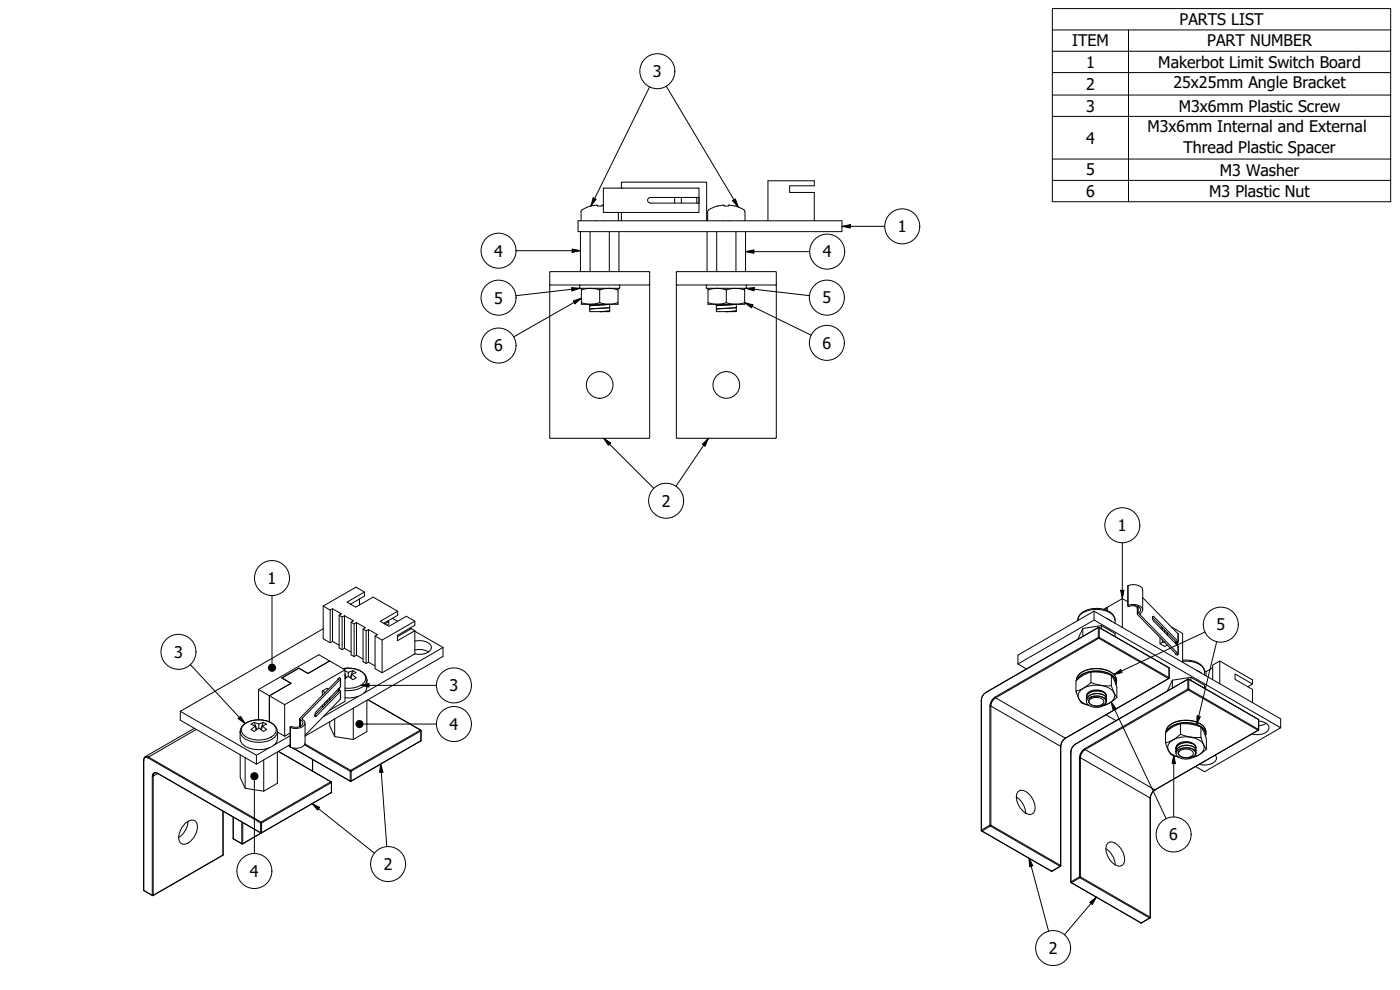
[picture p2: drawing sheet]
<svg xmlns="http://www.w3.org/2000/svg" width="420mm" height="297mm" viewBox="0 0 420 297" stroke-linecap="round" stroke-linejoin="round" font-family="sans-serif">
<!-- layer: Visible (ISO) -->
<g fill="none" stroke="#000" stroke-width=".3">
<path d="M181.1 56.4h28.7v2.8h-14.6l-.5 .2-.3 .4v.6l.3 .4 .5 .1h14.6v2.8h-28.7zM186.5 56.4v-1.8h25.6v11.6M202.5 59.2v1.7M204.5 59.2v1.7M209.1 59.2v1.7M209.8 59.2v1.7M173.5 66.2h79.2v3.3h-79.2zM174.2 69.5v12M177.1 69.5v12M181.1 61.5h-.4v.3h-1.4l-.1-.3-2.3 .4a3.5 3.5 0 0 0-2.5 1.7v2.6M182.9 69.5v12M185.6 63.7v2.5"/>
<path d="M185.7 69.5v12M186.5 63.7v2.5M212.2 69.5v12M215.1 69.5v12M220.6 61.8l-1.9-.3v.3h-1.4l-.1-.3-2.3 .4a3.5 3.5 0 0 0-2.5 1.7v2.6M220.6 61.8l.5 .1a3.5 3.5 0 0 1 2.5 1.7v2.6M220.9 69.5v12M223.7 69.5v12M230.5 66.2v-12h13.9v1.5h-7.4v2h7.4v8.5M165 85.3l.2 .2M165.2 81.5h29.6l.2 .2v3.6M165.2 81.5l-.2 .2v49.6l.2 .2"/>
<path d="M174.1 85.5v1h11.8v-1M174.5 86.5v4.8h11v-4.8M174.5 90.8a7.9 7.9 0 0 0 5.5 0M174.5 87a7.9 7.9 0 0 1 5.5 0M177 91.3v2.2h6v-2.2M177 92.8l6-.5zM177 91.8h.1M180 90.8a7.9 7.9 0 0 0 5.5 0M180 87a7.9 7.9 0 0 1 5.5 0M180 87v3.8M180 93.5l3-.2zM182.8 91.3l-5.8 .5"/>
<path d="M182.9 91.3l-5.9 .5M183 92.3h.1M183 93.3h.1M195 85.3l-.1 46.1-29.7 .1M195 85.3l-.2 .2h-29.6M203 85.3l.2 .2h29.6M203 85.3v46.1l29.8 .1M212.1 85.5v1h11.8v-1M212.5 86.5v4.8h11v-4.8M212.5 90.8a7.9 7.9 0 0 0 5.5 0M212.5 87a7.9 7.9 0 0 1 5.5 0M215 91.3v2.2h6v-2.2"/>
<path d="M215 91.8h.1M218 90.8a7.9 7.9 0 0 0 5.5 0M218 87a7.9 7.9 0 0 1 5.5 0M218 87v3.8M218 93.5l3-.2zM220.8 91.3l-5.8 .5M220.9 91.3l-5.9 .5M221 92.3l-6 .5M221 92.3h.1M221 93.3h.1M232.8 81.5h-29.6l-.2 .2v3.6M232.8 81.5l.2 .2v3.6"/>
<path d="M233 85.3v46l-.2 .2M233 85.3l-.2 .2M107.9 179.7v1.8M109.4 177.6l-5.3 3.1 2.7 1.5 5.2-3 7.3 4.2v1.2l-4.1 2.4M336.8 179.6l-4.6 2.7v.8v-.8l-.9 .5M336.8 179.6l1.7 1M336.8 179.6v8.7M342.9 179.3l10.6 10.9 .1 2.4M97 188.7l-42.9 24.7 22.9 13.2 3.8-2.2M99.1 192.9v-9.8l-2.1-1.3v9.8l2.1 1.3 .7-.5 2 1.2M99.1 183.1l.7-.5 2.7 1.6-.7 .4M99.8 182.6v9.8"/>
<path d="M102.7 194.9v-9.8l-.9-.5v9.8l.9 .5 .7-.4 2 1.2M102.7 185.1l.7-.4 2.7 1.6-.7 .4M103.4 184.7v9.8M105.2 181.3l4.2-2.4v-1.3l-2.6-1.4-9.8 5.6M106.3 197v-9.8l-.9-.5v9.8l.9 .5 .7-.4 2 1.1M106.3 187.2l.7-.4 2.7 1.5-.7 .5M107 186.8v9.8M109.9 199.1v-9.8l-.9-.5v9.8l.9 .5 .7-.4 2 1.1M109.9 189.3l.7-.4 2.7 1.5-.7 .4M110.6 188.9v9.8M116.4 186.3l.3 .2-1.2 .7M116.7 186.5v.8l-.5 .3"/>
<path d="M117.8 185.5l1.5 .9M119.3 191l4.1-2.4 1.1 .6v7M119.3 183.4l-5.2 3 2.6 1.5 5.3-3 2.5 1.5v1.2l-5.2 3v1.7l5.2-3.1M122.9 188.5l.4 .2M124.5 196.2l-9.8 5.6-2.1-1.2v-9.8l2.1 1.3v9.7M124.5 192.4a4.9 4.9 0 0 1 4.8 1.2 1.75 1.75 0 0 1-1.4 2.4l-2.3 .3-1.1-.1M124.5 195a5.5 5.5 0 0 1 4.1 .6M124.5 189.4l8.5 4.9M124.5 196.2h.1M124.5 186.4l-9.8 5.7M133 194.3l-23.8 13.7M133 194.3v2.6l-41.4 23.9"/>
<path d="M305.5 199.2v-2.6l22.8-13.2 56 32.3v2.7M305.5 199.2l22.8-13.2 56 32.4-22.8 13.1-2.7-1.5M305.5 199.2l2.6 1.5M323.4 186.2a3.7 3.7 0 0 1 3.6-3.4 7.2 7.2 0 0 1 7.1 1.8l.4 .7 .2 1.7M325 188.6v2.3M328.3 183.4v2.6M330.5 187.7v.9M332.2 185.6l1.5 .9M332.2 182.3h.1M334.6 191v-.9l-4.1-2.4-5.5 .9-1.5 3.2M338.5 181.7v-5.9a3.8 3.8 0 0 1 4.3 .6l.1 .6v6M340.5 181.7l.8 .5"/>
<path d="M341.3 181.9v2.3M341.6 183.9l.7-.8a2.44 2.44 0 0 0-3.5-1.1l-.3-.3a3.8 3.8 0 0 1 4.3 .7 1.41 1.41 0 0 1-.8 1.9l11.6 12-.3 .3-.4-.3M341.6 183.9l-.2 .5 11.5 11.9M341.6 182v1.9M345.8 185.3l7.1 7.2M348.1 191.3v1.9l1.5 .8 .7-.5M348.7 188.2l-.4 .3M349.6 192.8h-.8l-.7 .4M349.6 192.8h.1M350.4 189.9v.7M351.5 188.1l3.4 2v8.6M352.9 192.5v.7"/>
<path d="M352.9 196.1v.2M352.9 192.5l.4 .4v.7v-.7M353.3 192.9l.2-.5-7.5-7.5a1.25 1.25 0 0 0 .3 1.5l7.2 7.4 .1 2.5M353.3 192.9h.1M354.9 198.1a6.4 6.4 0 0 1 6.5 2.6l.1 1.8M366.1 198.3l9.8 5.7v1.2l-1.4 .8M54.1 213.4v2.7l22.9 13.2M58.3 218.5l-14.7 8.5-.4 .5-.1 39.6 2.6 1.6M73.1 217.4a7.6 7.6 0 0 1 9.7 .6 4.4 4.4 0 0 1-1.2 6 8.4 8.4 0 0 1-8.8-.7 4.8 4.8 0 0 1 .3-5.9zM75.3 217.3l1-.6 1.4 .5 1.3-.5 1 .6-1.3 .5 1.3 1.1-1 .6-1.3-1.1-1.4 1.1-1-.6 1.3-1.1zM76.3 216.7l.8 2.1M76.6 217.8l.2 1.2"/>
<path d="M77.7 217.2v1.2M78.7 217.8l-.2 1.2M79 216.7l-.8 2.1M83.3 219.6l2.1 1.3M87.1 219.9l-1.7 1M89.7 200.5l2.7 1.6 6.5-3.8 4.6 2.7M89.7 200.5l-5.1 2.9 2.7 1.6-6.5 3.8v7.8v-7.8l-3.2-1.9M89.7 200.5l2.7 1.6 6.5-3.8-3.2-1.9-18.1 10.5v9.1M89.7 200.5l-5.1 2.9 2.7 1.6-6.5 3.8 4.6 2.6M89.9 215.7v2.3M90.2 216v1.9M91.6 217v5.9a2.3 2.3 0 0 1-2.5 1.6l-2-.3v-6"/>
<path d="M96.7 207.3l.9 .5M96.7 207.3v1.3M96.7 211.6l.3 .5M98.6 206.8l-.4-.3-1.5 .8M98.9 213.1l4.6-2.7v-9.4l-18.1 10.4v9.5M99 209.3v.7M100.4 215.7v5.3M101.5 203.6l.4-.2 .3 .2-11.5 12.1a1.32 1.32 0 0 1 .2 2.3 3.4 3.4 0 0 1-3.8 .1l.4-.1a2.36 2.36 0 0 0 3.4-1.2l-.7-.8M101.5 203.6v.2M101.5 206.8v.7M101.5 203.6v.1M101.5 203.7l-11.5 11.9 .2 .4"/>
<path d="M101.6 207.4l-7.1 7.3M101.6 206.7v.7M101.9 207v.1M101.9 207.1v-.7v.6l-.3 .4M102.2 203.7v2.4l-7.3 7.4a1.24 1.24 0 0 0-.3 1.5l7.6-7.5-.3-.4M102.2 207.3v2.5l-10.6 10.8M102.9 200.6a7.4 7.4 0 0 1 6.5 1.6 4.4 4.4 0 0 1-.8 6.2 8.4 8.4 0 0 1-5.1 1M103.5 201.3l1 .4 1.4-.5 1 .6-1.3 .5 1.3 1.1-1 .5-1.4-1-1 .7M103.5 202.6l.2 .9M103.5 202.2l.5 1.1M104.5 201.7v1.2M105.6 202.3l-.2 1.2"/>
<path d="M105.9 201.2l-.8 2.1M106 212.5v9.4M107.7 208.9l-10.7 6.1M110.1 210.1v9.4l-4.1 2.4-5.6-.9-1.4-3.2v-1.2M110.5 209.9l15.8 9.2v3.2l-21.1 12.1-17.3-10M295.3 208.2l34.5-20 21.1 12.2-.1 3.2-31 17.9a3.2 3.2 0 0 0-1.4 2.5v35.8l-2.8 1.6-21.1-12.2v-39.1l.1-.7zM322.9 207.4l.8 2.2a2.43 2.43 0 0 0 2 1.7l1 .3M323 204.1a3.4 3.4 0 0 1 2.7-3 8.5 8.5 0 0 1 8.9 1.6 3.4 3.4 0 0 1 .3 2.7M326 210.5v-1.8a2.38 2.38 0 0 1 2.5-1.7 3.1 3.1 0 0 1 3.5 1.7v1.8M326.6 209a4 4 0 0 1 5.4 .3v.3a3.1 3.1 0 0 0-4.1-1.3l-1.3 .7-.5 1zM326.6 209.5a4.3 4.3 0 0 1 5.2 .3l.2 .6a2.09 2.09 0 0 1-2.2 1.8 3.4 3.4 0 0 1-3.7-1.5l.1-.6zM326.7 211.6a3.8 3.8 0 0 1-3.2-2.9 3.4 3.4 0 0 1 2.8-2.7 8 8 0 0 1 7.5 1.1 2.25 2.25 0 0 1-.9 3.9l-1.5 .6"/>
<path d="M327.2 209.8a2.83 2.83 0 0 1 4.1 .7 1.98 1.98 0 0 1-2.4 1.3 1.73 1.73 0 0 1-2.1-1.5zM327.4 204.8l-2.2 1.7-2.3 .9M327.4 201.7l-2.2 .9-2.3 1.7v3.1M327.4 204.8l3.1 .9h3M327.4 201.7h3.1l3 .9M327.4 201.7v3.1M331.2 209.3a3.8 3.8 0 0 0-4.5 .7 1.56 1.56 0 0 0 1.6 1.8 2.63 2.63 0 0 0 3.7-1.6l-.6-.7M331.2 209.3l.6 .5 .2 .6-.6-.9M331.2 209.3l.2 .2M331.9 214.5l3 1.7M332 208.8a2.5 2.5 0 0 0-3-1.5 2.79 2.79 0 0 0-3 1.9M333.5 205.7l.9 2.2 .8 1.4"/>
<path d="M333.5 202.6l.9 1.4a8.5 8.5 0 0 1 .8 5.3M333.5 202.6v3.1M335.2 209.3l-2.3 1.7-1.7 .7M349.9 219.7a3.4 3.4 0 0 1 2.7-3 8.5 8.5 0 0 1 8.9 1.5 3.4 3.4 0 0 1 .3 2.7M351.8 204.1v2.3M354.3 217.2l-2.3 .9-2.2 1.7v3.1M354.3 217.2l3 .1 3.1 .8M354.3 217.2v3.1M356.5 203.7h.2M356.5 203.7l-33.8 19.6a3 3 0 0 0-1.3 2.3v39.2l21.1 12.1 2.7-1.6v-35.8a3.2 3.2 0 0 1 1.5-2.5l31-18v-3.2l-21-12.1M357.4 203.2v.9M359.1 201.1l1.5 .9"/>
<path d="M360.4 218.1l.8 1.4a8.5 8.5 0 0 1 .9 5.3M360.4 218.1v3.1M361.5 206.5v-.9l-4.1-2.4-5.6 .9-1.5 3.2M362 201.5v1.3M363.9 203.9v-4.3l2.2-1.3v6.8M363.9 200.4l-1.9 1.1-.5-.3M375.9 205.2l-5.2-3v1.6l5.2 3.1v3.9M377.8 216.3a3.3 3.3 0 0 1 3 1.7 2.01 2.01 0 0 1-1.8 2.2l-1.1 .2-2.2-.2M380 217l-2.2 .8M46.4 231.9l.9 .2 31.2 17.8M73.6 227.3v9.2M77 226.6v2.7"/>
<path d="M79.2 228v9.4M83.2 225.6v9.4l-4 2.4-5.6-.9-1.5-3.2v-6.8M83.6 225.4l15.8 9.2 .1 3.1-21 12.2M86.6 223.7l.5 .3M87.1 220.8l-4.8 2.7M87.1 223.4l-10.1 5.9M93.8 227.9v3.5M305 239.1a6.3 6.3 0 0 1 2.8 4.9 5.8 5.8 0 0 1-2.7-5.8 1.66 1.66 0 0 1 2.7-.7 5.8 5.8 0 0 1 2.7 5.8 1.66 1.66 0 0 1-2.7 .7M349.8 222.9l.8 2.2a2.43 2.43 0 0 0 2 1.7l1 .3M352.9 226v-1.8a2.38 2.38 0 0 1 2.5-1.7 3.1 3.1 0 0 1 3.5 1.7v1.8M353.4 223.7a4 4 0 0 1 5.4 .3l.1 .3a3.1 3.1 0 0 0-4.1-1.3l-1.4 .7-.5 1zM353.5 225a4.3 4.3 0 0 1 5.1 .3l.3 .6a2.1 2.1 0 0 1-2.2 1.8 3.4 3.4 0 0 1-3.8-1.5l.1-.6z"/>
<path d="M353.6 227.1a3.8 3.8 0 0 1-3.2-2.9 3.4 3.4 0 0 1 2.8-2.7 8 8 0 0 1 7.5 1.2 2.26 2.26 0 0 1-.9 3.8l-1.5 .6M354 225.3a2.83 2.83 0 0 1 4.2 .7 1.97 1.97 0 0 1-2.4 1.3 1.72 1.72 0 0 1-2.1-1.5zM354.3 220.3l-2.3 1.7-2.2 .9M354.3 220.3l3 .9h3.1M358.1 224.8a3.8 3.8 0 0 0-4.5 .7 1.57 1.57 0 0 0 1.6 1.8 2.61 2.61 0 0 0 3.6-1.6l-.5-.7M358.1 224.8l.6 .5 .2 .6M358.1 224.8l.2 .2M358.3 225l.6 1M358.9 225.1a2.54 2.54 0 0 0-3-1.5 2.77 2.77 0 0 0-3 1.9 3.3 3.3 0 0 1 4.2-1.8l1.3 .6 .5 .8M360.4 221.2l.8 2.2 .9 1.4M362.1 224.8l-2.3 1.7-1.7 .7M364.7 226.6a1.49 1.49 0 0 1-.6 2.3 5.7 5.7 0 0 1-4.2 .4"/>
<path d="M55.6 247.1a2.06 2.06 0 0 1 3.5 0 5.6 5.6 0 0 1-3.5 6.2 1.66 1.66 0 0 1-2-2 6.3 6.3 0 0 1 2-4.2zM56.4 246.4a6.2 6.2 0 0 1-2.8 4.9M67 243.4l-.1 13.2-21 12.1M70 245.1v6.5M78.5 249.9l-5.8 3.3-2.7-1.6M331.9 254.6a6.2 6.2 0 0 1 2.8 4.9M332.4 253a2.29 2.29 0 0 1 3.2 .6 4.8 4.8 0 0 1 1.4 5.9 2.29 2.29 0 0 1-3.2-.7 4.8 4.8 0 0 1-1.4-5.8zM45.7 268.7h.2"/>
<circle cx="180" cy="115.5" r="4"/>
<circle cx="218" cy="115.5" r="4"/>
</g>
<!-- layer: Visible Narrow (ISO) -->
<g fill="none" stroke="#000" stroke-width=".3">
<path d="M338.5 175.7v5.9M323.4 186.1a3.5 3.5 0 0 1 2.8-2.8 8.2 8.2 0 0 1 7.7 1.2l.6 .7 .2 .9M329.6 188.3h.3M329.6 188.3l-33.7 19.4M329.6 191.3h.3l-.1 .2zM329.6 188.3v3l-31 17.8M329.7 188.2l-.1 .1M329.8 191.5l-31 17.9M329.8 191.5l20.9 12.1M329.9 188.2v.1M329.9 188.3l20.9 12.1v2.9M329.9 188.3v3l20.9 12"/>
<path d="M341.4 181.9v2.2M342.1 184.1v.3M346.3 185l-.4 .1M348.8 188.4v.6M348.8 192v.8M349.6 189.1v.7M349.6 192.8h.1M350.3 189.8v.7M352.9 192.5v.7M352.9 196.2v.1M353.5 190.2v2.2M353.5 193.8v2.3"/>
<path d="M354.9 198.4a6.4 6.4 0 0 1 6.4 2.4l.2 .8M58.9 218.9l-14.3 8.2M72.1 219.5a3.5 3.5 0 0 0 2.8 2.8 8.2 8.2 0 0 0 7.6-1.2l.6-.8 .2-.8M73.5 217.2a7.8 7.8 0 0 1 8.6 .1 2.17 2.17 0 0 1 .8 2.2 2.17 2.17 0 0 1-1.5 1.7 7.7 7.7 0 0 1-8.5-.9 2.05 2.05 0 0 1 .6-3.1zM87.2 218.3v5.9M90 215.9v2.1M90.7 215.5v.3M94.5 214.8l.4 .1M97.5 207.7v.2M97.5 210.9v.7M98.2 210.2v.7M98.9 209.5v.6"/>
<path d="M101.5 203.7h.1M101.5 206.7v.7M102.2 203.8v2.3M102.2 207.5v2.3M102.9 200.6a6.6 6.6 0 0 1 6.6 1.9 2.15 2.15 0 0 1-1 3 7.8 7.8 0 0 1-5 1M110.1 204a3.3 3.3 0 0 1-2.5 2.7l-2.7 .5h-1.4M110.4 210l15.8 9.1M126.2 219.1l.1 .2M126.2 219.1l-21 12-13.7-7.9M126.3 219.1h-.1M126.3 219.3v2.9l-20.9 12.1M126.3 219.3l-20.9 12.1"/>
<path d="M126.4 219.2l-.1 .1M294.5 210v.1M294.5 210v39.1M295.8 207.8a2.82 2.82 0 0 0-1.3 2.2M297.1 211.8v35.8l-2.6 1.5M298.6 209.1l.2 .3M298.6 209.1a3.4 3.4 0 0 0-1.5 2.7h.3a3.1 3.1 0 0 1 1.4-2.4M298.8 209.4l20.9 12.1a3.1 3.1 0 0 0-1.4 2.4M323 204.1a3.5 3.5 0 0 1 2.6-2.9 8.9 8.9 0 0 1 8.8 1.3l.5 .7 .1 .9M323.2 204a6.4 6.4 0 0 1 6.5-2.7 6.3 6.3 0 0 1 5.2 2.6l.1 .8M323.4 203.8a7.4 7.4 0 0 1 8.3-2 3.6 3.6 0 0 1 3.2 3.5M349.9 219.6a3.5 3.5 0 0 1 2.6-2.9 8.9 8.9 0 0 1 8.7 1.3l.5 .8 .2 .8"/>
<path d="M350 219.5a6.5 6.5 0 0 1 6.5-2.7 6.3 6.3 0 0 1 5.2 2.6l.2 .8M350.3 219.4a7.4 7.4 0 0 1 8.3-2.1 3.6 3.6 0 0 1 3.2 3.5M350.7 203.6l-30.9 17.9M350.7 203.6h.1M350.8 200.3l.1 .2M350.8 203.3l-.1 .3M350.8 203.3l.1 .1M356.5 206.8h.3l-.2 .2zM356.5 203.8l-33.8 19.5M356.5 203.8v3l-31 17.8M356.5 203.7v.1M356.7 203.7l-.2 .1"/>
<path d="M356.8 203.8l20.9 12.1v3l-20.9-12.1zM377.6 219.1l-21-12.1-30.9 17.9 20.9 12.1M377.6 219.1h.1M377.6 219.1l-31 17.9M377.7 215.8l.1 .2M377.8 218.9l-.2 .2M43.1 228l.1 .1M43.2 228.1v39.1l2.5 1.4M43.6 227l1 .1M44.4 227.4l-.9-.1-.3 .8M44.4 227.4l33.8 19.5M44.6 227.1l-.2 .3"/>
<path d="M44.6 227.1l33.8 19.6 20.9-12.1M45.7 232.9v35.7M46.4 231.9l-.4 1h-.3l.5-1 1.1 .1M47.3 232.1l30.9 17.7M47.3 232.1l-1.3 .8v35.7M83.5 225.5l15.8 9.1M86.6 223.7l.5 .2M88 224.5l17.1 9.8M91.4 223.5l13.7 7.9v2.9M93.8 227.9v3.4M99.3 234.6l.1 .2M99.4 234.6h-.1"/>
<path d="M99.4 234.8v3l-20.9 12M99.4 234.8l-20.9 12.1v2.9M99.5 237.7l-.1 .2M99.5 234.7l-.1 .1M105.1 234.3h.3M105.1 234.3v.1M105.2 231.1l.2 .3h-.3zM105.4 234.3l-.1 .1M105.4 231.4v2.9M126.4 222.2l-.1 .1M318.3 223.9l-20.9-12.1v35.8l20.9 12.1M318.3 223.9l.1 .1"/>
<path d="M318.3 223.9v35.8M321.4 225.5v.1M321.4 225.5v39.1M322.7 223.3a2.82 2.82 0 0 0-1.3 2.2M324 227.3h.2M324 227.3a3.4 3.4 0 0 1 1.5-2.7l.2 .3a3.1 3.1 0 0 0-1.5 2.4M324 227.3v35.8l-2.6 1.5M324.2 227.3l21 12.1a3.1 3.1 0 0 1 1.4-2.4M324.2 227.3v35.8M345.2 239.5v35.7M346.6 237h.1M66.9 243.4v13.1l-20.9 12.1"/>
<path d="M67 256.5l-.1 .1M70 251.6l.1 .1M70 245.2v6.4l2.6 1.5M72.6 253.1h.3M72.6 253.1v.1M72.6 246.6v6.5M72.9 253.1l-.1 .1M72.9 246.8v6.3M78.2 249.8h.3M78.2 249.8l.1 .1M78.2 246.9v2.9M78.3 250l-5.4 3.1"/>
<path d="M78.4 246.7l.1 .2h-.3zM78.5 249.8v.1M294.5 249.1l.2 .2M294.5 249.1h.1M294.7 249.3l20.9 12.1 2.6-1.5M294.7 249.3h-.1M297.1 247.6h.3l-.2 .2zM297.2 247.8l-2.5 1.5M297.2 247.8l21 12.1M318.2 259.9h.1M318.3 259.7l-.1 .2M318.3 259.7l.1 .1"/>
<path d="M43.1 267.1l.1 .1M45.7 268.6h.3M45.7 268.6v.1M46 268.6l-.1 .1M315.5 261.4h.2M321.4 264.6l.2 .2M321.4 264.6v.1M321.6 264.8l2.5-1.4 20.9 12M321.6 264.8h-.1M321.6 264.8l20.9 12.1 2.5-1.5M324 263.1h.2l-.1 .3zM324.2 263.1l21 12.1"/>
<path d="M342.4 276.9h.2M345 275.4h.1M345.2 275.2l-.2 .2M345.2 275.2v.1"/>
</g>
<!-- layer: Symbol (ISO) -->
<g fill="none" stroke="#000" stroke-width=".3">
<path d="M315.8 9v-6.4h101.6v6.4M315.8 15.4h101.6M338.7 9v51.5M417.4 9h-101.6v6.4M417.4 9v51.5h-101.6v-45.1M195 26.1l-17.6 35.7M200 25.9l21.6 36.2M315.8 21.8h101.6M315.8 28.5h101.6M315.8 34.9h101.6M178 59.4l.9 .4-1.5 2zM315.8 47.7h101.6"/>
<path d="M315.8 54.1h101.6M154.9 75.2h19.3M171.7 74.7l2.5 .5-2.5 .5zM219.9 60.2l.8-.5 .9 2.4zM223.7 75.5l2.6-.5v1zM223.7 75.5h19.3M252.7 67.9l2.5-.5v1zM252.7 67.9h12.8M171.5 86.3l2.6 .2-2.4 .8zM172.1 90.3l2.4-.8-1.9 1.7zM174.1 86.5l-19.3 2.2M174.5 89.5l-20.3 11.6"/>
<path d="M223.5 90.8l2.4 .7-.4 .9zM223.5 90.8l20 9.8M223.9 86.5l2.5-.2-.1 1zM223.9 86.5l19.1 2.2M181.2 131.5l2.1 1.4-.7 .7zM181.2 131.5l15 15M210.8 133.3l1.8-1.8-1 2.4zM212.6 131.5l-9.7 14.4M81.6 178.7v20.4M336.3 177.1h1l-.5 2.5zM336.8 162.8v16.8M57.1 199.4l16.4 17.7"/>
<path d="M361.6 189.6l-27.3 12.8M365.2 192.5l-6 24.8M71.5 215.6l.7-.7 1.3 2.2zM108.2 205.6l2.5-.5v1zM108.2 205.6h22.8M109.1 217.2h21.9M333.5 210.6l1.5 2.1-.9 .4zM333.5 210.6l16.5 35M334.3 202.4l2-1.5 .5 .9zM359.3 214.8l.9 .2-1 2.3zM76.3 234.1v22M114.2 229.2l.7 2.5h-1z"/>
<path d="M114.2 229.2l1.9 24.8M352.3 226.6l.5 2.5h-1zM352.3 226.6l-.1 18.5M93.7 241.1l2.2 1.2-.6 .7zM93.7 241.1l18.7 14.9M308.8 257.5l1.2 2.3-1 .2zM308.8 257.5l5.9 21.9M327.1 270.7l2-1.5-1.3 2.2zM329.1 269.2l-9.6 11.3"/>
<circle cx="197.3" cy="21.4" r="5.3"/>
<circle cx="149.6" cy="75.2" r="5.3"/>
<circle cx="248.3" cy="75.5" r="5.3"/>
<circle cx="270.8" cy="67.9" r="5.3"/>
<circle cx="149.6" cy="89.3" r="5.3"/>
<circle cx="248.2" cy="89.3" r="5.3"/>
<circle cx="149.6" cy="103.7" r="5.3"/>
<circle cx="248.2" cy="102.9" r="5.3"/>
<circle cx="199.9" cy="150.2" r="5.3"/>
<circle cx="336.8" cy="157.6" r="5.3"/>
<circle cx="81.6" cy="173.4" r="5.3"/>
<circle cx="53.6" cy="195.6" r="5.3"/>
<circle cx="366.4" cy="187.4" r="5.3"/>
<circle cx="136.2" cy="217.2" r="5.3"/>
<circle cx="136.2" cy="205.6" r="5.3"/>
<circle cx="116.5" cy="259.3" r="5.3"/>
<circle cx="352.2" cy="250.4" r="5.3"/>
<circle cx="76.3" cy="261.3" r="5.3"/>
<circle cx="316.1" cy="284.5" r="5.3"/>
</g>
<g fill="#000">
<path d="M178 59.4l.9 .4-1.5 2z" fill-rule="evenodd"/>
<path d="M171.7 74.7l2.5 .5-2.5 .5z" fill-rule="evenodd"/>
<path d="M219.9 60.2l.8-.5 .9 2.4z" fill-rule="evenodd"/>
<path d="M223.7 75.5l2.6-.5v1z" fill-rule="evenodd"/>
<path d="M252.7 67.9l2.5-.5v1z" fill-rule="evenodd"/>
<path d="M171.5 86.3l2.6 .2-2.4 .8z" fill-rule="evenodd"/>
<path d="M172.1 90.3l2.4-.8-1.9 1.7z" fill-rule="evenodd"/>
<path d="M223.5 90.8l2.4 .7-.4 .9z" fill-rule="evenodd"/>
<path d="M223.9 86.5l2.5-.2-.1 1z" fill-rule="evenodd"/>
<path d="M181.2 131.5l2.1 1.4-.7 .7z" fill-rule="evenodd"/>
<path d="M210.8 133.3l1.8-1.8-1 2.4z" fill-rule="evenodd"/>
<path d="M336.3 177.1h1l-.5 2.5z" fill-rule="evenodd"/>
<path d="M71.5 215.6l.7-.7 1.3 2.2z" fill-rule="evenodd"/>
<path d="M108.2 205.6l2.5-.5v1z" fill-rule="evenodd"/>
<path d="M333.5 210.6l1.5 2.1-.9 .4z" fill-rule="evenodd"/>
<path d="M334.3 202.4l2-1.5 .5 .9z" fill-rule="evenodd"/>
<path d="M359.3 214.8l.9 .2-1 2.3z" fill-rule="evenodd"/>
<path d="M114.2 229.2l.7 2.5h-1z" fill-rule="evenodd"/>
<path d="M352.3 226.6l.5 2.5h-1z" fill-rule="evenodd"/>
<path d="M93.7 241.1l2.2 1.2-.6 .7z" fill-rule="evenodd"/>
<path d="M308.8 257.5l1.2 2.3-1 .2z" fill-rule="evenodd"/>
<path d="M327.1 270.7l2-1.5-1.3 2.2z" fill-rule="evenodd"/>
<circle cx="81.6" cy="200.3" r="1.25"/>
<circle cx="107.9" cy="217.2" r="1.25"/>
<circle cx="76.3" cy="232.9" r="1.25"/>
</g>
<g font-size="4.8">
<text x="354" y="7.5">PARTS LIST</text>
<text x="321.7" y="13.9">ITEM</text>
<text x="362.3" y="13.9">PART NUMBER</text>
<text x="196" y="23.1">3</text>
<text x="325.9" y="20.3">1</text>
<text x="347.6" y="20.4">Makerbot Limit Switch Board</text>
<text x="325.9" y="26.9">2</text>
<text x="352.2" y="26.5">25x25mm Angle Bracket</text>
<text x="325.9" y="33.5">3</text>
<text x="353.8" y="33.5">M3x6mm Plastic Screw</text>
<text x="344.4" y="39.5">M3x6mm Internal and External</text>
<text x="325.9" y="43.1">4</text>
<text x="355.2" y="45.9">Thread Plastic Spacer</text>
<text x="325.9" y="52.6">5</text>
<text x="366.1" y="52.7">M3 Washer</text>
<text x="325.9" y="59.1">6</text>
<text x="362.9" y="59.1">M3 Plastic Nut</text>
<text x="269.5" y="69.7">1</text>
<text x="148.3" y="77">4</text>
<text x="246.9" y="77.3">4</text>
<text x="148.3" y="91.1">5</text>
<text x="246.8" y="91.1">5</text>
<text x="148.3" y="105.5">6</text>
<text x="246.8" y="104.7">6</text>
<text x="198.6" y="152">2</text>
<text x="335.5" y="159.3">1</text>
<text x="80.3" y="175.2">1</text>
<text x="365.1" y="189.2">5</text>
<text x="52.2" y="197.4">3</text>
<text x="134.9" y="207.4">3</text>
<text x="134.9" y="219">4</text>
<text x="350.9" y="252.2">6</text>
<text x="75" y="263.1">4</text>
<text x="115.2" y="261">2</text>
<text x="314.7" y="286.2">2</text>
</g>
</svg>
